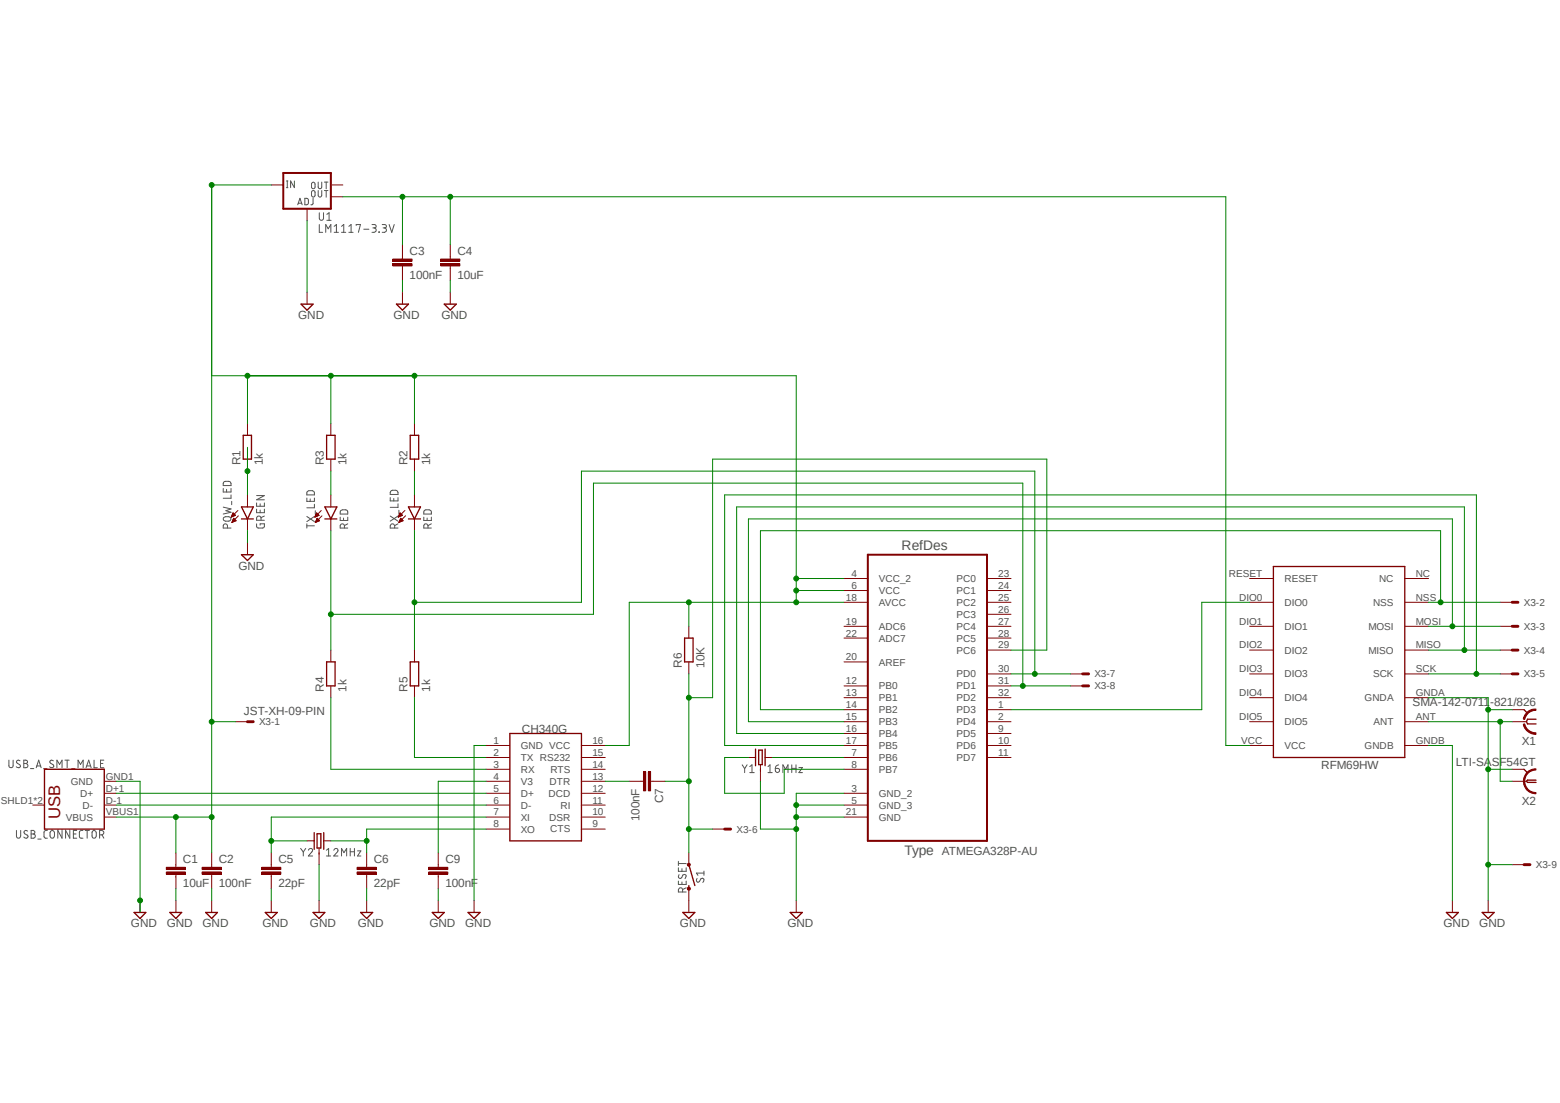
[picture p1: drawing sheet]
<svg xmlns="http://www.w3.org/2000/svg" width="297mm" height="210mm" viewBox="0 0 297 210" stroke-linecap="round" stroke-linejoin="round" font-family="sans-serif">
<path d="M0 32.7l297.1 144.5M297.1 32.7l-297.1 144.5" fill="none" stroke="#fff" stroke-width=".19"/>
<g fill="none" stroke="#505050" stroke-width=".19">
<path d="M54.5 35.7h.3M54.5 34.5h.3M54.7 34.5v1.2M56 34.5v1.2l-.7-1.2v1.2M56.7 39l.4-1.2 .4 1.2M56.8 38.7h.6M58 37.8l.7 .1v.8l-.2 .2-.5 .1zM59.4 36.4a.34 .34 0 0 1 .3-.1 .34 .34 0 0 1 .3 .3v.6a.34 .34 0 0 1-.4 .3 .34 .34 0 0 1-.3-.3zM59.4 34.9l.1-.1a.34 .34 0 0 1 .5 .3v.5a.34 .34 0 0 1-.4 .3 .34 .34 0 0 1-.3-.3zM59.6 37.8v1.1l-.4 .1M60.6 36.3v.9a.34 .34 0 0 0 .3 .3 .34 .34 0 0 0 .4-.3v-.9M60.6 34.7v.9a.34 .34 0 0 0 .3 .3 .34 .34 0 0 0 .4-.3v-.9"/>
<path d="M61.8 36.3h.6M61.8 34.7h.6M62.1 34.7v1.2M62.1 36.3v1.2M60.8 40.5v1.2a.41 .41 0 0 0 .5 .2 .41 .41 0 0 0 .3-.4v-1M60.8 42.8v1.4h.6M62 44.2v-1.4l.5 .8 .5-.8v1.4M62.2 40.8l.5-.3v1.5M62.2 42h.8M63.6 44.2h.8M63.6 43.1l.5-.3v1.4M65 44.2h.8"/>
<path d="M65 43.1l.4-.3v1.4M66.4 44.2h.8M66.4 43.1l.4-.3v1.4M67.8 42.9v-.1h.8l-.4 1.4M69.3 43.6h.9M70.8 42.8h.5a.32 .32 0 0 1 .3 .3 .32 .32 0 0 1-.3 .3h-.3M71.2 43.4a.42 .42 0 0 1 .4 .4 .42 .42 0 0 1-.4 .4h-.4M72.1 44.2h.1zM72.8 42.8h.4a.32 .32 0 0 1 .4 .3 .32 .32 0 0 1-.4 .3h-.3M73.2 43.4a.43 .43 0 0 1 .4 .4 .43 .43 0 0 1-.4 .4h-.4M74.1 42.8l.5 1.4 .5-1.4M42.5 93v.7h1.5v-.7"/>
<path d="M42.5 96.6l1.5 .3-1 .3 1 .3-1.5 .4M42.5 98.6a1.08 1.08 0 0 1 1.3-.1l.1 .1a.42 .42 0 0 1-.3 .6h-.7a.42 .42 0 0 1-.4-.6zM42.7 91.7h1.1l.2 .3v.5h-1.5v-.6zM43.1 93.2v.5M44 94.2v.7h-1.5M44.1 95.5v.6M48.9 99.7v.5l.1 .3h1l.3-.1v-.7h-.8v.3M48.9 95.8v.6h1.4v-.6M48.9 96.9v.7h1.4v-.7M48.9 94.4h1.4l-1.4 .8h1.4M49.5 95.9v.5M49.5 97.1v.5"/>
<path d="M49.7 99.1v-.5a.43 .43 0 0 0-.4-.3 .43 .43 0 0 0-.4 .3v.5h1.4M50.3 98.3l-.6 .3M58.4 94.8v.7h1.5v-.7M58.4 99.7v.8M58.4 98.3l1.5 1M58.5 93.6l.3-.2h.7l.3 .2 .1 .6h-1.5zM59.1 95v.5M59.9 98.3l-1.5 1M59.9 96v.7h-1.5M60 97.2v.7M64.8 98.5v.6h1.4v-.6M64.8 97.3a1.08 1.08 0 0 1 1.2-.1l.2 .7h-1.4z"/>
<path d="M65.4 98.6v.5M66.2 99.7l-.6 .4M74.3 94.7v.7h1.5v-.7M74.3 98.3l1.5 .9M74.4 93.6l.3-.3 .9 .1 .2 .4v.3h-1.5zM75 94.9v.5M75.8 99.7l-.7 .4M75.8 98.3l-1.5 .9M75.8 95.9v.7h-1.5M75.9 97.2v.6M80.7 98.5v.6h1.4v-.6M80.7 97.3l.2-.1a1.08 1.08 0 0 1 1.2 .1v.6h-1.4z"/>
<path d="M81.3 98.6v.5M82.1 99.7l-.6 .4M43.3 100.5v-.6a.41 .41 0 0 0-.5-.2 .41 .41 0 0 0-.3 .4v.4h1.5M58.4 100.1h1.5M65.6 100.1l-.1-.2a.41 .41 0 0 0-.4-.2 .41 .41 0 0 0-.3 .4v.4h1.4M65.6 100.1v.4M75.1 100.1a.43 .43 0 0 0-.4-.4 .43 .43 0 0 0-.4 .4v.4h1.5M75.1 100.1v.4M81.5 100.1a.4 .4 0 0 0-.4-.4 .4 .4 0 0 0-.4 .4v.4h1.4M81.5 100.1v.4M1.7 144.7v1.1a.4 .4 0 0 0 .4 .4 .4 .4 0 0 0 .4-.4v-1.1M3.1 158.1v1.1a.4 .4 0 0 0 .4 .4 .4 .4 0 0 0 .4-.4v-1.1"/>
<path d="M3.8 144.9a.35 .35 0 0 0-.5-.1 .35 .35 0 0 0 0 .5l.4 .3a.31 .31 0 0 1 .2 .3 .31 .31 0 0 1-.3 .3l-.5-.2M4.5 144.7h.4a.32 .32 0 0 1 .4 .4 .32 .32 0 0 1-.4 .3 .4 .4 0 0 1 .4 .4 .4 .4 0 0 1-.4 .4h-.4zM4.5 145.4h.4M5.2 158.2a.38 .38 0 0 0-.4-.1 .38 .38 0 0 0-.2 .4l.1 .2 .5 .3a.31 .31 0 0 1 .1 .4 .31 .31 0 0 1-.3 .2l-.5-.2M5.8 146.3h.6M5.9 158.1h.4a.34 .34 0 0 1 .3 .4 .34 .34 0 0 1-.3 .3h.2a.41 .41 0 0 1 .2 .5 .41 .41 0 0 1-.4 .3h-.4zM5.9 158.8h.4M6.9 146.2l.5-1.5 .4 1.5M7 145.8h.7M7.2 159.8h.6M8.3 146.3h.6M9 158.1h-.3l-.3 .4v.9l.6 .2"/>
<path d="M9.7 158.2a.42 .42 0 0 1 .7 .3v.7a.42 .42 0 0 1-.5 .4 .42 .42 0 0 1-.4-.4v-.7zM10.2 144.9a.38 .38 0 0 0-.4-.2 .38 .38 0 0 0-.3 .4l.6 .5a.31 .31 0 0 1 .1 .3 .31 .31 0 0 1-.3 .3l-.5-.2M10.8 146.2v-1.5l.5 .8 .5-.8v1.5M11.8 158.1v1.5l-.8-1.5v1.5M12.4 144.7h.8M12.8 144.7v1.5M13.3 158.1v1.5l-.8-1.5v1.5M13.6 146.3h.7M14 158.8h.5M14.6 158.1h-.6v1.5h.6M14.9 146.2v-1.5l.4 .8 .5-.8v1.5M15.8 158.1l-.5 .1-.2 .3 .1 .9 .6 .2"/>
<path d="M16.2 158.1h.8M16.4 146.2l.5-1.5 .5 1.5M16.5 145.8h.7M16.6 158.1v1.5M17.7 158.2a.42 .42 0 0 1 .6 .3v.7a.4 .4 0 0 1-.4 .4 .4 .4 0 0 1-.4-.4v-.7zM17.9 144.7v1.5h.6M19 159h.4a.43 .43 0 0 0 .4-.5 .43 .43 0 0 0-.4-.4h-.4v1.5M19.1 145.4h.5M19.4 159l.4 .6M19.8 144.7h-.7v1.5h.7M141.3 145.6l.5 .7M141.8 146.3v.8"/>
<path d="M142.2 145.6l-.4 .7M142.7 147.1h.9M142.7 146l.5-.4v1.5M146.2 146l.4-.4v1.5M146.2 147.1h.8M147.6 146.3h.5a.41 .41 0 0 1 .3 .5 .41 .41 0 0 1-.4 .3 .41 .41 0 0 1-.4-.4zM148.3 145.6a.65 .65 0 0 0-.7 .7M149.1 147.1v-1.5l.5 .9 .4-.9v1.5M150.7 146.3h.9M150.7 145.6v1.5M151.6 145.6v1.5M152.1 146.1h.7l-.7 1h.7"/>
<path d="M57.2 161.5l.5 .7M57.7 162.2v.8M58.2 161.5l-.5 .7M58.7 161.9a.39 .39 0 0 1 .5-.4 .39 .39 0 0 1 .3 .6l-.8 .9h.8M62.1 161.9l.5-.4v1.5M62.1 163h.8M63.5 161.9a.41 .41 0 0 1 .6-.4 .41 .41 0 0 1 .2 .7l-.8 .8h.8M65 163v-1.5l.5 .8 .5-.8v1.5M66.7 161.5v1.5M66.7 162.2h.8M67.5 161.5v1.5M68.1 162h.6l-.6 1h.6"/>
<path d="M129.2 164v.8M129.2 165.2v.7h1.4v-.7M129.2 167.8v.6h1.4v-.6M129.2 164.4h1.4M129.3 166.5a.42 .42 0 0 0-.1 .5 .42 .42 0 0 0 .3 .3l.3-.2 .3-.6a.34 .34 0 0 1 .5 .3l-.2 .5M129.8 165.4v.5M129.8 167.9v.5M130 169.8v-.4a.4 .4 0 0 0-.4-.4 .4 .4 0 0 0-.4 .4v.4h1.4M130.6 169l-.6 .4M132.7 167.3a.43 .43 0 0 0 .2 .7l.3-.2 .2-.5 .3-.1 .3 .3-.2 .5M134 166.2h-1.4l.3 .5M134 165.9v.8"/>
</g>
<g fill="none" stroke="#800000" stroke-width=".19">
<path d="M51.6 35.2h2.3M58.5 39.8v2.2M63 35.2h2.3M63 37.5h2.3M58.5 55.6v2.3M74.8 50.2h3.6v.4h-3.6zM74.8 49.3h3.6v.4h-3.6zM76.6 46.6v2.7M76.6 50.6v2.8M76.6 55.6v2.3M83.9 50.2h3.6v.4h-3.6zM83.9 49.3h3.6v.4h-3.6z"/>
<path d="M85.7 46.6v2.7M85.7 50.6v2.8M85.7 55.6v2.3M44.1 98.4h.1M44.1 98.3h.2M44.1 98.3h.3M44.2 98.2h.4M44.2 98.1h.6M44.2 99.4h.1M44.2 98h.5M44.2 99.4h.2M44.2 99.3h.4"/>
<path d="M44.2 99.2h.5M44.3 97.9h.3M44.3 97.8h.2M44.3 99.1h.6M44.3 97.7h.2M44.4 97.7l.4 .4-.8 .4zM44.4 97.7h.1M44.4 99h.4M44.4 98.9h.3M44.4 98.8h.3M44.4 98.8h.2M44.5 98.7l.5 .4-.8 .4z"/>
<path d="M44.5 98.7h.1M45.3 97.2l-1.3 1.3M45.4 98.2l-1.2 1.3M47.1 80.6v2.3M47.1 87.4v2.3M47.1 94.2v2.3M47.1 98.8v2.2M59.9 98.4h.1M60 98.3h.2M60 98.3h.4M60 98.2h.5M60.1 98.1h.6"/>
<path d="M60.1 99.4h.1M60.1 98h.6M60.1 99.4h.2M60.1 99.3h.4M60.2 98h.4M60.2 97.9h.3M60.2 99.2h.5M60.2 97.8h.3M60.2 99.1h.6M60.2 97.7h.2M60.2 99h.5M60.3 97.7h.1"/>
<path d="M60.3 98.9h.3M60.3 97.7l.4 .4-.8 .4zM60.3 98.8h.3M60.3 98.8h.2M60.4 98.7h.1M60.8 99.1l-.4-.4-.4 .8M60.8 99.1l-.8 .4M61.2 97.2l-1.3 1.3M61.3 98.2l-1.3 1.3M63 80.6v2.3M63 87.4v2.3M63 94.2v2.3"/>
<path d="M63 98.8v2.2M75.9 98.4h.1M75.9 98.3h.2M75.9 98.3h.3M75.9 98.2h.5M75.9 99.4h.1M76 98.1h.6M76 98h.6M76 99.4h.2M76 98h.5M76 99.3h.4M76.1 97.9h.3"/>
<path d="M76.1 99.2h.4M76.1 99.1h.6M76.1 97.8h.3M76.1 97.7h.2M76.2 97.7h.1M76.2 99h.4M76.2 97.7l.4 .4-.8 .4zM76.2 98.9h.3M76.2 98.8h.3M76.2 98.8h.2M76.3 98.7h.1M76.8 99.1l-.5-.4-.4 .8"/>
<path d="M76.8 99.1l-.9 .4M77.1 97.2l-1.3 1.3M77.2 98.2l-1.3 1.3M78.9 80.6v2.3M78.9 87.4v2.3M78.9 94.2v2.3M78.9 98.8v2.2M47.1 103.3v2.3M160.7 110.2h4.5M160.7 112.4h4.5M160.7 114.7h4.5M160.7 119.3h4.5"/>
<path d="M187.9 110.2h4.6M187.9 112.4h4.6M187.9 114.7h4.6M187.9 119.3h4.6M187.9 117h4.6M237.9 110.2h4.5M237.9 114.7h4.5M237.9 119.3h4.5M267.5 110.2h4.5M267.5 114.7h4.5M267.5 119.3h4.5M63 123.8v2.2"/>
<path d="M63 130.6v2.2M78.9 123.8v2.2M78.9 130.6v2.2M160.7 121.5h4.5M160.7 126h4.5M160.7 130.6h4.5M160.7 132.8h4.5M160.7 135.1h4.5M160.7 137.4h4.5M160.7 139.7h4.5M187.9 121.5h4.6M187.9 130.6h4.6"/>
<path d="M187.9 132.8h4.6M187.9 135.1h4.6M187.9 137.4h4.6M187.9 139.7h4.6M187.9 123.8h4.6M187.9 128.3h4.6M237.9 132.8h4.5M237.9 137.4h4.5M237.9 123.8h4.5M237.9 128.3h4.5M267.5 132.8h4.5M267.5 137.4h4.5"/>
<path d="M267.5 123.8h4.5M267.5 128.3h4.5M6.2 153.3h2.3M19.9 151h2.2M19.9 153.3h2.2M19.9 155.6h2.2M19.9 148.8h2.2M92.5 141.9h4.6M92.5 144.2h4.6M92.5 146.5h4.6M92.5 151h4.6M92.5 153.3h4.6"/>
<path d="M92.5 155.6h4.6M92.5 148.8h4.6M92.5 157.9h4.6M110.7 141.9h4.5M110.7 144.2h4.5M110.7 146.5h4.5M110.7 151h4.5M110.7 153.3h4.5M110.7 155.6h4.5M110.7 148.8h4.5M110.7 157.9h4.5M119.8 148.8h2.7"/>
<path d="M122.5 146.9h.4v3.7h-.4zM123.4 146.9h.5v3.7h-.5zM123.9 148.8h2.7M142.5 144.2h1.3M144.8 145.6v3.2M145.7 144.2h1.4M160.7 141.9h4.5M160.7 144.2h4.5M160.7 146.5h4.5M160.7 151h4.5M160.7 153.3h4.5M160.7 155.6h4.5"/>
<path d="M187.9 141.9h4.6M187.9 144.2h4.6M237.9 141.9h4.5M267.5 141.9h4.5M26.7 171.4v2.3M31.7 166h3.6v.5h-3.6zM31.7 165.1h3.6v.5h-3.6zM33.5 162.4v2.7M33.5 166.5v2.7M33.5 171.4v2.3M38.5 166h3.6v.5h-3.6zM38.5 165.1h3.6v.5h-3.6z"/>
<path d="M40.3 162.4v2.7M40.3 166.5v2.7M40.3 171.4v2.3M49.8 166h3.7v.5h-3.7zM49.8 165.1h3.7v.5h-3.7zM51.6 162.4v2.7M51.6 166.5v2.7M58.5 160.1h1.3M60.7 161.5v3.1M60.7 171.4v2.3M61.6 160.1h1.4M68 166h3.6v.5h-3.6z"/>
<path d="M68 165.1h3.6v.5h-3.6zM69.8 162.4v2.7M69.8 166.5v2.7M90.3 171.4v2.3M151.6 171.4v2.3"/>
</g>
<path d="M53.9 32.9h9.1v6.9h-9.1zM165.2 105.6h22.7v54.5h-22.7z" fill="none" stroke="#800000" stroke-width=".38"/>
<g fill="none" stroke="#800000" stroke-width=".25">
<path d="M57.3 57.9h2.3l-1.1 1.2zM75.5 57.9h2.3l-1.2 1.2zM84.6 57.9h2.3l-1.2 1.2zM46 96.5h2.2l-1.1 2.3zM46 98.8h2.2M46.3 82.9h1.6v4.5h-1.6zM61.8 98.8h2.3M61.8 96.5h2.3l-1.1 2.3zM62.2 82.9h1.6v4.5h-1.6zM77.8 98.8h2.3M77.8 96.5h2.3l-1.2 2.3zM78.1 82.9h1.6v4.5h-1.6z"/>
<path d="M46 105.6h2.2l-1.1 1.1zM242.4 107.9h25.1v36.3h-25.1zM62.2 126h1.6v4.6h-1.6zM78.1 126h1.6v4.6h-1.6zM97.1 139.7h13.6v20.4h-13.6zM8.5 146.5h11.4v11.4h-11.4zM59.8 158.5v3.2M60.4 158.7h.7v2.8h-.7zM61.6 158.5v3.2M143.8 142.6v3.2M144.4 142.8h.7v2.8h-.7zM145.7 142.6v3.2"/>
<path d="M25.5 173.7h2.3l-1.1 1.2zM32.3 173.7h2.3l-1.1 1.2zM39.2 173.7h2.2l-1.1 1.2zM59.6 173.7h2.2l-1.1 1.2zM89.1 173.7h2.3l-1.1 1.2zM131.1 168.6v.6M131.1 164.6l1.2 4M150.5 173.7h2.2l-1.1 1.2z"/>
</g>
<g fill="none" stroke="#800000" stroke-width=".42">
<path d="M74.8 50.4h3.6M74.8 49.5h3.6M83.9 50.4h3.6M83.9 49.5h3.6M122.7 146.9v3.7M123.7 146.9v3.7M31.7 166.2h3.6M31.7 165.4h3.6M38.5 166.2h3.6M38.5 165.4h3.6M49.8 166.2h3.7M49.8 165.4h3.7"/>
<path d="M68 166.2h3.6M68 165.4h3.6"/>
</g>
<path d="M130.9 164.5l.2-.2 .3 .2v.3h-.5z" fill-rule="evenodd" fill="#800000"/>
<path d="M130.9 164.5l.2-.2 .3 .2v.3h-.5z" fill="none" stroke="#800000" stroke-width=".19"/>
<circle cx="131.1" cy="169.2" r=".3" fill="#800000"/>
<g fill="none" stroke="#800000" stroke-width=".19">
<path d="M131.1 119.3v2.2M131.1 126v2.3M290.2 137.4h.4M51.6 171.4v2.3M69.8 171.4v2.3M131.1 162.4v2.2M131.1 169.2v4.5M276.5 171.4v2.3M283.3 171.4v2.3"/>
<circle cx="131.1" cy="169.2" r=".3"/>
</g>
<path d="M130.3 121.5h1.7v4.5h-1.7zM290.2 135.1l.6 .7M292.4 136.9h-1.6l-.2 .5 .2 .4h1.6M50.5 173.7h2.3l-1.2 1.2zM68.7 173.7h2.3l-1.2 1.2zM130 173.7h2.3l-1.2 1.2zM275.4 173.7h2.3l-1.2 1.2zM282.2 173.7h2.3l-1.2 1.2z" fill="none" stroke="#800000" stroke-width=".25"/>
<path d="M290 137.9l.3-.1a2.15 2.15 0 0 0 2.1 1.7v.3a2.4 2.4 0 0 1-2.4-1.9z" fill-rule="evenodd" fill="#800000"/>
<path d="M290 137.9l.3-.1a2.15 2.15 0 0 0 2.1 1.7v.3a2.4 2.4 0 0 1-2.4-1.9z" fill="none" stroke="#800000" stroke-width=".19"/>
<path d="M290.7 135.7a2.11 2.11 0 0 1 1.7-.7v.3a2.13 2.13 0 0 0-2.1 1.7l-.3-.1 .1-.2z" fill-rule="evenodd" fill="#800000"/>
<path d="M287.9 137.4h2.3M287.9 135.1h2.3M290.7 135.7a2.11 2.11 0 0 1 1.7-.7v.3a2.13 2.13 0 0 0-2.1 1.7l-.3-.1 .1-.2z" fill="none" stroke="#800000" stroke-width=".19"/>
<path d="M290.6 147.2a2.37 2.37 0 0 1 1.8-.8v.2a2.16 2.16 0 0 0-2.1 2.2 2.16 2.16 0 0 0 2.1 2.1v.2a2.41 2.41 0 0 1-2.1-1.4 2.41 2.41 0 0 1 .3-2.5z" fill-rule="evenodd" fill="#800000"/>
<g fill="none" stroke="#800000" stroke-width=".19">
<path d="M285.6 114.7h2.3M285.6 119.3h2.3M44.8 137.4h2.3M203.8 128.3h2.3M203.8 130.6h2.3M285.6 123.8h2.3M285.6 128.3h2.3M135.7 157.9h2.3M287.9 148.8h2.7M287.9 146.5h2.3M290.6 147.2a2.37 2.37 0 0 1 1.8-.8v.2a2.16 2.16 0 0 0-2.1 2.2 2.16 2.16 0 0 0 2.1 2.1v.2a2.41 2.41 0 0 1-2.1-1.4 2.41 2.41 0 0 1 .3-2.5zM81.6 166h3.7v.5h-3.7z"/>
<path d="M81.6 165.1h3.7v.5h-3.7zM83.4 162.4v2.7M83.4 166.5v2.7M83.4 171.4v2.3M287.9 164.6h2.3"/>
</g>
<path d="M290.2 146.5l.6 .7M292.4 148.5h-1.6l-.2 .3 .2 .2h1.6M82.3 173.7h2.3l-1.2 1.2z" fill="none" stroke="#800000" stroke-width=".25"/>
<path d="M81.6 166.2h3.7M81.6 165.4h3.7" fill="none" stroke="#800000" stroke-width=".42"/>
<path d="M287.9 114.7h1.1M287.9 119.3h1.1M47.1 137.4h1.1M206.1 128.3h1.2M206.1 130.6h1.2M287.9 123.8h1.1M287.9 128.3h1.1M138 157.9h1.1M290.2 164.6h1.1" fill="none" stroke="#800000" stroke-width=".55"/>
<path d="M151.6 153.3h9.1M160.7 151h-9.1v20.4" fill="none" stroke="#008000" stroke-width=".19"/>
<circle cx="151.6" cy="153.3" r=".46" fill="#008000"/>
<g fill="none" stroke="#008000" stroke-width=".19">
<path d="M151.6 155.6h9.1"/>
<circle cx="151.6" cy="153.3" r=".46"/>
</g>
<circle cx="151.6" cy="155.6" r=".46" fill="#008000"/>
<g fill="none" stroke="#008000" stroke-width=".19">
<path d="M144.8 157.9h6.8"/>
<circle cx="151.6" cy="155.6" r=".46"/>
</g>
<circle cx="151.6" cy="157.9" r=".46" fill="#008000"/>
<g fill="none" stroke="#008000" stroke-width=".19">
<path d="M22.1 148.8h4.6v24.9M144.8 148.8v9.1"/>
<circle cx="151.6" cy="157.9" r=".46"/>
</g>
<circle cx="26.7" cy="171.5" r=".46" fill="#008000"/>
<g fill="none" stroke="#008000" stroke-width=".19">
<path d="M58.5 42v13.6M76.6 53.4v2.2M85.7 53.4v2.2M47.1 101v2.3M272 132.8h11.3v38.6M283.3 135.1h4.6M92.5 141.9h-2.2v29.5M272 141.9h4.5v29.5M33.5 169.2v2.2M40.3 169.2v2.2M60.7 164.6v6.8"/>
<circle cx="26.7" cy="171.5" r=".46"/>
</g>
<circle cx="283.3" cy="135.1" r=".46" fill="#008000"/>
<g fill="none" stroke="#008000" stroke-width=".19">
<path d="M283.3 146.5h4.6"/>
<circle cx="283.3" cy="135.1" r=".46"/>
</g>
<circle cx="283.3" cy="146.5" r=".46" fill="#008000"/>
<g fill="none" stroke="#008000" stroke-width=".19">
<path d="M283.3 164.6h4.6"/>
<circle cx="283.3" cy="146.5" r=".46"/>
</g>
<circle cx="283.3" cy="164.6" r=".46" fill="#008000"/>
<g fill="none" stroke="#008000" stroke-width=".19">
<path d="M22.1 155.6h18.2M33.5 155.6v6.8M142.5 144.2h-4.5v6.8h11.3v-4.5h11.4M147.1 144.2h13.6M51.6 169.2v2.2M69.8 169.2v2.2M83.4 169.2v2.2"/>
<circle cx="283.3" cy="164.6" r=".46"/>
</g>
<circle cx="33.5" cy="155.6" r=".46" fill="#008000"/>
<g fill="none" stroke="#008000" stroke-width=".19">
<path d="M40.3 137.4v25"/>
<circle cx="33.5" cy="155.6" r=".46"/>
</g>
<circle cx="40.3" cy="155.6" r=".46" fill="#008000"/>
<g fill="none" stroke="#008000" stroke-width=".19">
<path d="M51.6 35.2h-11.3v102.2"/>
<circle cx="40.3" cy="155.6" r=".46"/>
</g>
<circle cx="40.3" cy="35.2" r=".46" fill="#008000"/>
<g fill="none" stroke="#008000" stroke-width=".19">
<path d="M47.1 80.6v-9.1h104.5v40.9h9.1M151.6 110.2h9.1"/>
<circle cx="40.3" cy="35.2" r=".46"/>
</g>
<circle cx="151.6" cy="110.2" r=".46" fill="#008000"/>
<g fill="none" stroke="#008000" stroke-width=".19">
<path d="M151.6 112.4v2.3h9.1"/>
<circle cx="151.6" cy="110.2" r=".46"/>
</g>
<circle cx="151.6" cy="112.4" r=".46" fill="#008000"/>
<g fill="none" stroke="#008000" stroke-width=".19">
<path d="M40.3 71.5h22.7"/>
<circle cx="151.6" cy="112.4" r=".46"/>
</g>
<circle cx="47.1" cy="71.5" r=".46" fill="#008000"/>
<g fill="none" stroke="#008000" stroke-width=".19">
<path d="M47.1 71.5h31.8M131.1 114.7h-11.3v27.2h-4.6"/>
<circle cx="47.1" cy="71.5" r=".46"/>
</g>
<circle cx="151.6" cy="114.7" r=".46" fill="#008000"/>
<g fill="none" stroke="#008000" stroke-width=".19">
<path d="M63 71.5v9.1M131.1 114.7h20.5"/>
<circle cx="151.6" cy="114.7" r=".46"/>
</g>
<circle cx="63" cy="71.5" r=".46" fill="#008000"/>
<g fill="none" stroke="#008000" stroke-width=".19">
<path d="M78.9 71.5v9.1"/>
<circle cx="63" cy="71.5" r=".46"/>
</g>
<circle cx="78.9" cy="71.5" r=".46" fill="#008000"/>
<g fill="none" stroke="#008000" stroke-width=".19">
<path d="M131.1 114.7v4.6"/>
<circle cx="78.9" cy="71.5" r=".46"/>
</g>
<circle cx="131.1" cy="114.7" r=".46" fill="#008000"/>
<g fill="none" stroke="#008000" stroke-width=".19">
<path d="M40.3 137.4h4.5"/>
<circle cx="131.1" cy="114.7" r=".46"/>
</g>
<circle cx="40.3" cy="137.4" r=".46" fill="#008000"/>
<g fill="none" stroke="#008000" stroke-width=".19">
<path d="M76.6 46.6v-9.1h9.1v9.1"/>
<circle cx="40.3" cy="137.4" r=".46"/>
</g>
<circle cx="85.7" cy="37.5" r=".46" fill="#008000"/>
<g fill="none" stroke="#008000" stroke-width=".19">
<path d="M65.3 37.5h11.3M85.7 37.5h147.7v104.4h4.5"/>
<circle cx="85.7" cy="37.5" r=".46"/>
</g>
<circle cx="76.6" cy="37.5" r=".46" fill="#008000"/>
<g fill="none" stroke="#008000" stroke-width=".19">
<path d="M47.1 85.2v9"/>
<circle cx="76.6" cy="37.5" r=".46"/>
</g>
<circle cx="47.1" cy="89.7" r=".46" fill="#008000"/>
<g fill="none" stroke="#008000" stroke-width=".19">
<path d="M22.1 151h70.4M22.1 153.3h70.4M92.5 157.9h-22.7v4.5M63 160.1h6.8"/>
<circle cx="47.1" cy="89.7" r=".46"/>
</g>
<circle cx="69.8" cy="160.1" r=".46" fill="#008000"/>
<g fill="none" stroke="#008000" stroke-width=".19">
<path d="M92.5 155.6h-40.9v6.8M51.6 160.1h6.9"/>
<circle cx="69.8" cy="160.1" r=".46"/>
</g>
<circle cx="51.6" cy="160.1" r=".46" fill="#008000"/>
<g fill="none" stroke="#008000" stroke-width=".19">
<path d="M63 89.7v4.5M78.9 89.7v4.5M63 101v22.8M63 117h50M63 132.8v13.7h29.5M78.9 132.8v11.4h13.6"/>
<circle cx="51.6" cy="160.1" r=".46"/>
</g>
<circle cx="63" cy="117" r=".46" fill="#008000"/>
<g fill="none" stroke="#008000" stroke-width=".19">
<path d="M113 117v-25h81.7v38.6M192.5 130.6h11.3"/>
<circle cx="63" cy="117" r=".46"/>
</g>
<circle cx="194.7" cy="130.6" r=".46" fill="#008000"/>
<g fill="none" stroke="#008000" stroke-width=".19">
<path d="M78.9 101v22.8M78.9 114.7h31.8"/>
<circle cx="194.7" cy="130.6" r=".46"/>
</g>
<circle cx="78.9" cy="114.7" r=".46" fill="#008000"/>
<g fill="none" stroke="#008000" stroke-width=".19">
<path d="M110.7 114.7v-25h86.3v38.6M192.5 128.3h11.3"/>
<circle cx="78.9" cy="114.7" r=".46"/>
</g>
<circle cx="197" cy="128.3" r=".46" fill="#008000"/>
<g fill="none" stroke="#008000" stroke-width=".19">
<path d="M131.1 128.3v4.5M115.2 148.8h4.6M126.6 148.8h4.5v13.6"/>
<circle cx="197" cy="128.3" r=".46"/>
</g>
<circle cx="131.1" cy="148.8" r=".46" fill="#008000"/>
<g fill="none" stroke="#008000" stroke-width=".19">
<path d="M192.5 123.8h6.8v-36.4h-63.6v45.4h-4.6v16"/>
<circle cx="131.1" cy="148.8" r=".46"/>
</g>
<circle cx="131.1" cy="132.8" r=".46" fill="#008000"/>
<g fill="none" stroke="#008000" stroke-width=".19">
<path d="M131.1 157.9h4.6"/>
<circle cx="131.1" cy="132.8" r=".46"/>
</g>
<circle cx="131.1" cy="157.9" r=".46" fill="#008000"/>
<g fill="none" stroke="#008000" stroke-width=".19">
<path d="M272 128.3h13.6M281.1 128.3v-34.1h-143.1v47.7h22.7"/>
<circle cx="131.1" cy="157.9" r=".46"/>
</g>
<circle cx="281.1" cy="128.3" r=".46" fill="#008000"/>
<g fill="none" stroke="#008000" stroke-width=".19">
<path d="M237.9 114.7h-9.1v20.4h-36.3M272 114.7h13.6M274.3 114.7v-13.7h-129.5v34.1h15.9"/>
<circle cx="281.1" cy="128.3" r=".46"/>
</g>
<circle cx="274.3" cy="114.7" r=".46" fill="#008000"/>
<g fill="none" stroke="#008000" stroke-width=".19">
<path d="M272 123.8h13.6M278.8 123.8v-27.3h-138.5v43.2h20.4"/>
<circle cx="274.3" cy="114.7" r=".46"/>
</g>
<circle cx="278.8" cy="123.8" r=".46" fill="#008000"/>
<g fill="none" stroke="#008000" stroke-width=".19">
<path d="M272 119.3h13.6M276.5 119.3v-20.5h-134v38.6h18.2"/>
<circle cx="278.8" cy="123.8" r=".46"/>
</g>
<circle cx="276.5" cy="119.3" r=".46" fill="#008000"/>
<g fill="none" stroke="#008000" stroke-width=".19">
<path d="M272 137.4h15.9M285.6 137.4v11.4h2.3"/>
<circle cx="276.5" cy="119.3" r=".46"/>
</g>
<circle cx="285.6" cy="137.4" r=".46" fill="#008000"/>
<g fill="none" stroke="#008000" stroke-width=".19">
<path d="M92.5 148.8h-9.1v13.6"/>
<circle cx="285.6" cy="137.4" r=".46"/>
</g>
<text font-size="3.2" fill="#800000" x="11.4" y="156" transform="rotate(-90 11.4 156)">USB</text>
<g font-size="2.6" fill="#505050">
<text x="171.7" y="104.8">RefDes</text>
<text x="172.2" y="162.7">Type</text>
</g>
<g font-size="2.2" fill="#505050">
<text x="78" y="53">100nF</text>
<text x="78" y="48.5">C3</text>
<text x="87.1" y="53">10uF</text>
<text x="87.1" y="48.5">C4</text>
<text x="56.8" y="60.7">GND</text>
<text x="74.9" y="60.7">GND</text>
<text x="84" y="60.7">GND</text>
<text x="45.8" y="88.6" transform="rotate(-90 45.8 88.6)">R1</text>
<text x="50" y="88.6" transform="rotate(-90 50 88.6)">1k</text>
<text x="61.7" y="88.6" transform="rotate(-90 61.7 88.6)">R3</text>
<text x="66" y="88.6" transform="rotate(-90 66 88.6)">1k</text>
<text x="77.6" y="88.6" transform="rotate(-90 77.6 88.6)">R2</text>
<text x="81.9" y="88.6" transform="rotate(-90 81.9 88.6)">1k</text>
<text x="45.4" y="108.5">GND</text>
<text x="61.7" y="131.7" transform="rotate(-90 61.7 131.7)">R4</text>
<text x="66" y="131.7" transform="rotate(-90 66 131.7)">1k</text>
<text x="77.6" y="131.7" transform="rotate(-90 77.6 131.7)">R5</text>
<text x="81.9" y="131.7" transform="rotate(-90 81.9 131.7)">1k</text>
<text x="129.8" y="127.2" transform="rotate(-90 129.8 127.2)">R6</text>
<text x="134.1" y="127.2" transform="rotate(-90 134.1 127.2)">10K</text>
<text x="46.4" y="136.1">JST-XH-09-PIN</text>
<text x="268.9" y="134.5">SMA-142-0711-821/826</text>
<text x="99.4" y="139.7">CH340G</text>
<text x="289.7" y="141.9">X1</text>
<text x="251.5" y="146.5">RFM69HW</text>
<text x="277.2" y="145.8">LTI-SASF54GT</text>
<text x="126.3" y="153" transform="rotate(-90 126.3 153)">C7</text>
<text x="289.7" y="153.3">X2</text>
<text x="121.8" y="156.3" transform="rotate(-90 121.8 156.3)">100nF</text>
<text x="34.8" y="164.3">C1</text>
<text x="41.7" y="164.3">C2</text>
<text x="53" y="164.3">C5</text>
<text x="71.2" y="164.3">C6</text>
<text x="84.8" y="164.3">C9</text>
<text x="179.3" y="162.9">ATMEGA328P-AU</text>
<text x="34.8" y="168.9">10uF</text>
<text x="41.7" y="168.9">100nF</text>
<text x="53" y="168.9">22pF</text>
<text x="71.2" y="168.9">22pF</text>
<text x="84.8" y="168.9">100nF</text>
<text x="24.9" y="176.6">GND</text>
<text x="31.7" y="176.6">GND</text>
<text x="38.6" y="176.6">GND</text>
<text x="50" y="176.6">GND</text>
<text x="59" y="176.6">GND</text>
<text x="68.1" y="176.6">GND</text>
<text x="81.7" y="176.6">GND</text>
<text x="88.6" y="176.6">GND</text>
<text x="129.5" y="176.6">GND</text>
<text x="149.9" y="176.6">GND</text>
<text x="274.8" y="176.6">GND</text>
<text x="281.7" y="176.6">GND</text>
</g>
<g font-size="1.9" fill="#505050">
<text x="162.1" y="109.8">4</text>
<text x="162.1" y="112.1">6</text>
<text x="167.3" y="110.8">VCC_2</text>
<text x="167.3" y="113.1">VCC</text>
<text x="182.1" y="110.8">PC0</text>
<text x="182.1" y="113.1">PC1</text>
<text x="190" y="109.8">23</text>
<text x="190" y="112.1">24</text>
<text x="234" y="109.8">RESET</text>
<text x="244.6" y="110.8">RESET</text>
<text x="262.6" y="110.8">NC</text>
<text x="269.5" y="109.8">NC</text>
<text x="161" y="114.4">18</text>
<text x="161" y="118.9">19</text>
<text x="167.3" y="115.4">AVCC</text>
<text x="167.3" y="119.9">ADC6</text>
<text x="182.1" y="115.4">PC2</text>
<text x="182.1" y="117.6">PC3</text>
<text x="182.1" y="119.9">PC4</text>
<text x="190" y="114.4">25</text>
<text x="190" y="116.6">26</text>
<text x="190" y="118.9">27</text>
<text x="235.9" y="114.4">DIO0</text>
<text x="235.9" y="118.9">DIO1</text>
<text x="244.6" y="115.4">DIO0</text>
<text x="244.6" y="119.9">DIO1</text>
<text x="260.5" y="119.9">MOSI</text>
<text x="261.4" y="115.4">NSS</text>
<text x="269.5" y="118.9">MOSI</text>
<text x="269.5" y="114.4">NSS</text>
<text x="290.2" y="115.4">X3-2</text>
<text x="290.2" y="119.9">X3-3</text>
<text x="161" y="121.2">22</text>
<text x="161" y="125.7">20</text>
<text x="167.3" y="122.2">ADC7</text>
<text x="182.1" y="122.2">PC5</text>
<text x="182.1" y="124.5">PC6</text>
<text x="190" y="121.2">28</text>
<text x="190" y="123.4">29</text>
<text x="235.9" y="123.4">DIO2</text>
<text x="244.6" y="124.5">DIO2</text>
<text x="260.5" y="124.5">MISO</text>
<text x="269.5" y="123.4">MISO</text>
<text x="290.2" y="124.5">X3-4</text>
<text x="161" y="130.3">12</text>
<text x="167.3" y="126.7">AREF</text>
<text x="167.3" y="131.3">PB0</text>
<text x="182.1" y="129">PD0</text>
<text x="182.1" y="131.3">PD1</text>
<text x="190" y="128">30</text>
<text x="190" y="130.3">31</text>
<text x="208.4" y="129">X3-7</text>
<text x="208.4" y="131.3">X3-8</text>
<text x="235.9" y="128">DIO3</text>
<text x="244.6" y="129">DIO3</text>
<text x="261.4" y="129">SCK</text>
<text x="269.5" y="128">SCK</text>
<text x="290.2" y="129">X3-5</text>
<text x="161" y="132.5">13</text>
<text x="161" y="134.8">14</text>
<text x="161" y="137.1">15</text>
<text x="167.3" y="133.6">PB1</text>
<text x="167.3" y="135.8">PB2</text>
<text x="182.1" y="133.5">PD2</text>
<text x="182.1" y="135.8">PD3</text>
<text x="190" y="132.5">32</text>
<text x="190" y="134.8">1</text>
<text x="190" y="137.1">2</text>
<text x="235.9" y="132.5">DIO4</text>
<text x="235.9" y="137.1">DIO5</text>
<text x="244.6" y="133.6">DIO4</text>
<text x="259.8" y="133.5">GNDA</text>
<text x="269.5" y="137.1">ANT</text>
<text x="269.5" y="132.5">GNDA</text>
<text x="49.4" y="138.1">X3-1</text>
<text x="93.9" y="141.6">1</text>
<text x="93.9" y="143.9">2</text>
<text x="99.1" y="142.6">GND VCC</text>
<text x="112.8" y="143.9">15</text>
<text x="112.8" y="141.6">16</text>
<text x="161" y="139.4">16</text>
<text x="161" y="141.6">17</text>
<text x="162.1" y="143.9">7</text>
<text x="167.3" y="138.1">PB3</text>
<text x="167.3" y="140.3">PB4</text>
<text x="167.3" y="142.6">PB5</text>
<text x="182.1" y="138.1">PD4</text>
<text x="182.1" y="140.3">PD5</text>
<text x="182.1" y="142.6">PD6</text>
<text x="190" y="139.4">9</text>
<text x="190" y="141.6">10</text>
<text x="190" y="143.9">11</text>
<text x="236.3" y="141.6">VCC</text>
<text x="244.6" y="138.1">DIO5</text>
<text x="244.6" y="142.6">VCC</text>
<text x="259.8" y="142.6">GNDB</text>
<text x="261.5" y="138.1">ANT</text>
<text x="269.5" y="141.6">GNDB</text>
<text x="13.5" y="149.4">GND</text>
<text x="20.2" y="148.4">GND1</text>
<text x="93.9" y="146.2">3</text>
<text x="93.9" y="148.4">4</text>
<text x="99.1" y="144.9">TX RS232</text>
<text x="99.1" y="147.2">RX</text>
<text x="99.1" y="149.4">V3</text>
<text x="104.6" y="149.4">DTR</text>
<text x="104.8" y="147.2">RTS</text>
<text x="112.8" y="148.4">13</text>
<text x="112.8" y="146.2">14</text>
<text x="162.1" y="146.2">8</text>
<text x="167.3" y="144.9">PB6</text>
<text x="167.3" y="147.2">PB7</text>
<text x="182.1" y="144.9">PD7</text>
<text x=".2" y="153">SHLD1*2</text>
<text x="15.2" y="151.7">D+</text>
<text x="15.7" y="154">D-</text>
<text x="20.2" y="150.7">D+1</text>
<text x="20.2" y="153">D-1</text>
<text x="20.2" y="155.2">VBUS1</text>
<text x="93.9" y="150.7">5</text>
<text x="93.9" y="153">6</text>
<text x="93.9" y="155.2">7</text>
<text x="99.1" y="151.7">D+</text>
<text x="99.1" y="154">D-</text>
<text x="104.4" y="151.7">DCD</text>
<text x="106.7" y="154">RI</text>
<text x="112.8" y="155.2">10</text>
<text x="112.8" y="153">11</text>
<text x="112.8" y="150.7">12</text>
<text x="161" y="155.2">21</text>
<text x="162.1" y="150.7">3</text>
<text x="162.1" y="153">5</text>
<text x="167.3" y="151.7">GND_2</text>
<text x="167.3" y="154">GND_3</text>
<text x="12.5" y="156.3">VBUS</text>
<text x="93.9" y="157.5">8</text>
<text x="99.1" y="156.3">XI</text>
<text x="99.1" y="158.5">XO</text>
<text x="104.6" y="156.3">DSR</text>
<text x="104.8" y="158.5">CTS</text>
<text x="112.8" y="157.5">9</text>
<text x="140.3" y="158.5">X3-6</text>
<text x="167.3" y="156.3">GND</text>
<text x="292.4" y="165.4">X3-9</text>
</g>
</svg>
